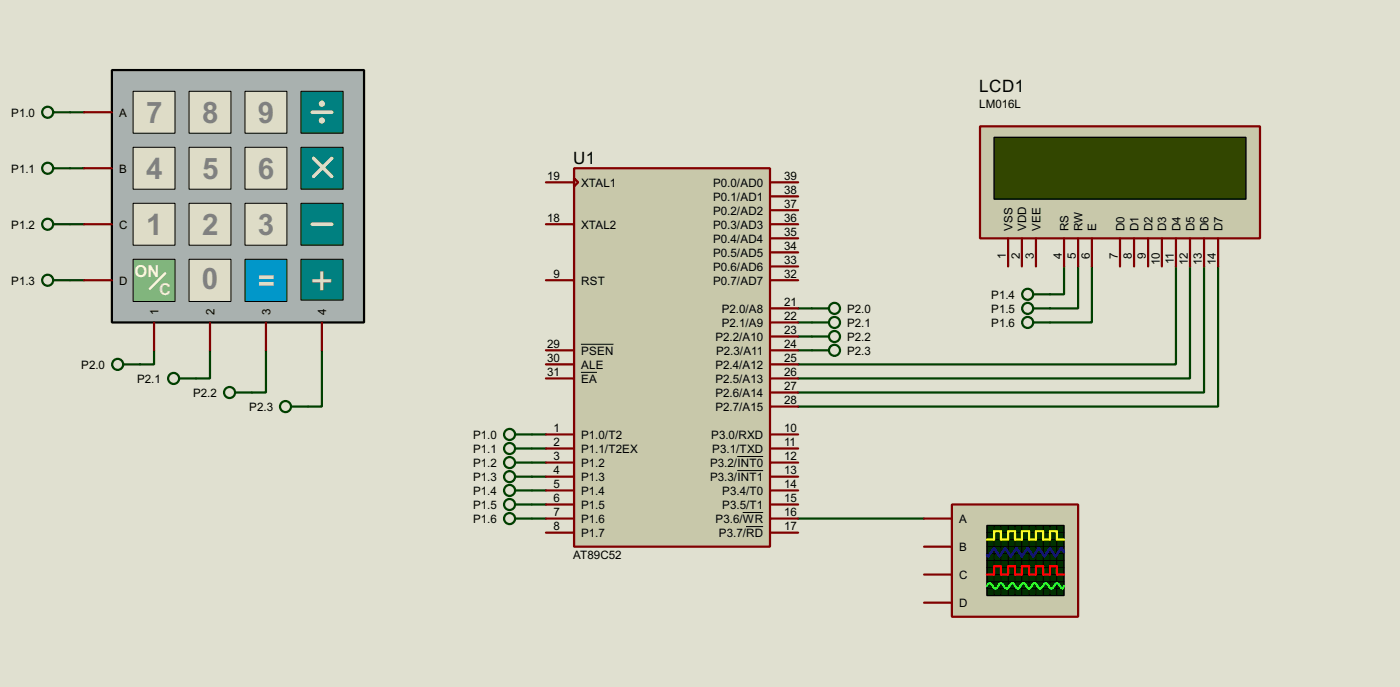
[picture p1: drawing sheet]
<svg xmlns="http://www.w3.org/2000/svg" width="254mm" height="125mm" viewBox="0 0 254 125" stroke-linecap="round" stroke-linejoin="round" font-family="sans-serif">
<path d="M0 0h254v124.5h-254z" fill="#e0e0d0"/>
<g fill="none" stroke="#004000" stroke-width=".4">
<path d="M12.7 20.4h2.6M12.7 30.5h2.6M12.7 40.7h2.6M12.7 50.8h2.6M144.8 55.9h2.5M144.8 58.5h2.5M193.1 48.3v5.1h-2.6M195.6 48.3v7.6h-5.1M198.1 48.3v10.2h-7.6M213.4 48.3v17.8h-68.6M215.9 48.3v20.3h-71.1M218.5 48.3v22.9h-73.7"/>
<path d="M221 48.3v25.4h-76.2M28 63.5v2.6h-2.6M38.1 63.5v5.1h-2.5M48.3 63.5v7.7h-2.6M58.4 63.5v10.2h-2.5M96.5 78.8h2.6M144.8 61h2.5M144.8 63.5h2.5M96.5 81.3h2.6M96.5 83.9h2.6M96.5 86.4h2.6M96.5 88.9h2.6"/>
<path d="M96.5 91.5h2.6M96.5 94h2.6M144.8 94h22.9"/>
</g>
<path d="M177.8 22.9h50.8v20.3h-50.8z" fill="#c8c8aa" stroke="#800000" stroke-width=".4"/>
<path d="M180.4 24.9h45.7v11.2h-45.7z" fill="#324600" stroke="#000" stroke-width=".25"/>
<g fill="none" stroke="#800000" stroke-width=".4">
<path d="M182.9 43.2v5.1M185.4 43.2v5.1M188 43.2v5.1M193.1 43.2v5.1M195.6 43.2v5.1M198.1 43.2v5.1M203.2 43.2v5.1M205.8 43.2v5.1M208.3 43.2v5.1M210.8 43.2v5.1M213.4 43.2v5.1M215.9 43.2v5.1"/>
<path d="M218.5 43.2v5.1M221 43.2v5.1"/>
</g>
<path d="M20.3 12.7h45.8v45.8h-45.8z" fill="#a9b1af" stroke="#000" stroke-width=".4"/>
<g fill="#dedcc7" stroke="#000" stroke-width=".18">
<path d="M24.2 16.6h7.6v7.6h-7.6z"/>
<path d="M34.3 16.6h7.6v7.6h-7.6z"/>
<path d="M44.5 16.6h7.6v7.6h-7.6z"/>
</g>
<path d="M54.6 16.6h7.7v7.6h-7.7z" fill="#008080" stroke="#000" stroke-width=".18"/>
<g fill="#dedcc7" stroke="#000" stroke-width=".18">
<path d="M24.2 26.7h7.6v7.6h-7.6z"/>
<path d="M34.3 26.7h7.6v7.6h-7.6z"/>
<path d="M44.5 26.7h7.6v7.6h-7.6z"/>
</g>
<path d="M54.6 26.7h7.7v7.6h-7.7z" fill="#008080" stroke="#000" stroke-width=".18"/>
<g fill="#dedcc7" stroke="#000" stroke-width=".18">
<path d="M24.2 36.9h7.6v7.6h-7.6z"/>
<path d="M34.3 36.9h7.6v7.6h-7.6z"/>
<path d="M44.5 36.9h7.6v7.6h-7.6z"/>
</g>
<path d="M44.5 47h7.6v7.7h-7.6z" fill="#0197c9" stroke="#000" stroke-width=".18"/>
<path d="M54.6 36.9h7.7v7.6h-7.7z" fill="#008080" stroke="#000" stroke-width=".18"/>
<path d="M56.7 20.4h3.5M60.2 28.7l-3.3 3.3M56.7 40.7h3.5" fill="none" stroke="#dedcc7" stroke-width=".65"/>
<g fill="#c8c8aa" stroke="#dedcc7" stroke-width=".65">
<circle cx="58.4" cy="18.8" r=".25"/>
<circle cx="58.4" cy="21.9" r=".25"/>
</g>
<path d="M54.6 47h7.7v7.4h-7.7z" fill="#008080" stroke="#000" stroke-width=".18"/>
<path d="M56.9 28.7l3.3 3.3" fill="none" stroke="#dedcc7" stroke-width=".65"/>
<path d="M24.2 47h7.6v7.7h-7.6z" fill="#81b57d" stroke="#000" stroke-width=".18"/>
<path d="M30 49.6l-2.8 2.8" fill="none" stroke="#fafbdb" stroke-width=".45"/>
<path d="M34.3 47h7.6v7.7h-7.6z" fill="#dedcc7" stroke="#000" stroke-width=".18"/>
<path d="M15.3 20.4h5M15.3 30.5h5M15.3 40.7h5M15.3 50.8h5M28 58.5v5M38.1 58.5v5M48.3 58.5v5M58.4 58.5v5" fill="none" stroke="#800000" stroke-width=".4"/>
<g fill="none" stroke="#004000" stroke-width=".4">
<path d="M9.7 20.4h3M9.7 30.5h3M9.7 40.7h3M9.7 50.8h3M147.3 55.9h3.1M147.3 58.5h3.1M22.4 66.1h3M32.5 68.6h3.1M42.7 71.2h3M52.9 73.7h3M93.5 78.8h3M147.3 61h3.1"/>
<path d="M147.3 63.5h3.1M93.5 81.3h3M93.5 83.9h3M93.5 86.4h3"/>
<circle cx="8.6" cy="30.5" r="1"/>
<circle cx="8.6" cy="20.4" r="1"/>
<circle cx="8.6" cy="40.7" r="1"/>
<circle cx="8.6" cy="50.8" r="1"/>
<circle cx="151.4" cy="55.9" r="1"/>
<circle cx="151.4" cy="58.5" r="1"/>
<circle cx="21.3" cy="66.1" r="1"/>
<circle cx="31.5" cy="68.6" r="1"/>
<circle cx="41.6" cy="71.2" r="1"/>
<circle cx="51.8" cy="73.7" r="1"/>
<circle cx="92.4" cy="78.8" r="1"/>
<circle cx="151.4" cy="63.5" r="1"/>
<circle cx="151.4" cy="61" r="1"/>
<circle cx="92.4" cy="81.3" r="1"/>
<circle cx="92.4" cy="83.9" r="1"/>
<circle cx="92.4" cy="86.4" r="1"/>
</g>
<path d="M104.2 30.5h35.5v68.6h-35.5z" fill="#c8c8aa" stroke="#800000" stroke-width=".4"/>
<g fill="none" stroke="#800000" stroke-width=".4">
<path d="M99.1 33.1h5.1M104.2 32.3l.7 .8-.7 .7zM139.7 33.1h5.1M139.7 35.6h5.1M139.7 38.1h5.1M99.1 40.7h5.1M99.1 50.8h5.1M139.7 40.7h5.1M139.7 50.8h5.1M139.7 43.2h5.1M139.7 45.8h5.1M139.7 48.3h5.1"/>
<path d="M139.7 55.9h5.1M139.7 58.5h5.1M99.1 66.1h5.1M99.1 68.6h5.1M99.1 63.5h5.1M99.1 78.8h5.1M139.7 66.1h5.1M139.7 68.6h5.1M139.7 63.5h5.1M139.7 78.8h5.1M139.7 73.7h5.1M139.7 61h5.1"/>
<path d="M139.7 71.2h5.1M99.1 81.3h5.1M99.1 83.9h5.1M99.1 86.4h5.1M99.1 88.9h5.1M99.1 91.5h5.1M99.1 94h5.1M99.1 96.6h5.1M139.7 81.3h5.1M139.7 83.9h5.1M139.7 86.4h5.1M139.7 88.9h5.1"/>
<path d="M139.7 91.5h5.1M139.7 94h5.1M139.7 96.6h5.1"/>
</g>
<path d="M105.4 67.5h2.9M105.4 62.4h5.9M133.8 82.8h4.7M133.8 85.3h4.7M134.8 92.9h3.7M135.4 95.5h3.1" fill="none" stroke="#000" stroke-width=".18"/>
<g fill="none" stroke="#004000" stroke-width=".4">
<path d="M187.5 53.4h3M187.5 55.9h3M187.5 58.5h3M93.5 88.9h3M93.5 91.5h3M93.5 94h3"/>
<circle cx="186.4" cy="53.4" r="1"/>
<circle cx="186.4" cy="55.9" r="1"/>
<circle cx="186.4" cy="58.5" r="1"/>
<circle cx="92.4" cy="88.9" r="1"/>
<circle cx="92.4" cy="94" r="1"/>
<circle cx="92.4" cy="91.5" r="1"/>
</g>
<path d="M172.7 91.5h22.9v20.3h-22.9z" fill="#c8c8aa" stroke="#800000" stroke-width=".4"/>
<path d="M179.1 95.3h14v12.7h-14z" fill="#003000" stroke="#000" stroke-width=".25"/>
<g fill="none" stroke="#000" stroke-width=".18">
<path d="M179.1 99.1h14M179.1 96.6h14M179.1 97.8h14M180.4 95.3v12.7M181.6 95.3v12.7M182.9 95.3v12.7M184.2 95.3v12.7M185.4 95.3v12.7M186.7 95.3v12.7M188 95.3v12.7M189.3 95.3v12.7M190.5 95.3v12.7"/>
<path d="M191.8 95.3v12.7M179.1 100.4h14M179.1 102.9h14M179.1 104.2h14M179.1 105.5h14M179.1 106.7h14M179.1 101.6h14"/>
</g>
<path d="M179.1 97.8h1.3v-1.5h1.2v1.5h1.3v-1.5h1.3v1.5h1.2v-1.5h1.3v1.5h1.3v-1.5h1.3v1.5h1.2v-1.5h1.3v1.5h1.3" fill="none" stroke="#ff0" stroke-width=".4"/>
<path d="M179.1 104.2h1.3v-1.5h1.2v1.5h1.3v-1.5h1.3v1.5h1.2v-1.5h1.3v1.5h1.3v-1.5h1.3v1.5h1.2v-1.5h1.3v1.5h1.3" fill="none" stroke="#f00" stroke-width=".4"/>
<path d="M193.1 100.1l-.5-.7-1.1 1.5-1-1.5-1 1.5-1-1.5-1 1.5-1-1.5-1.1 1.5-1-1.5-1 1.5-1-1.5-1 1.5-1-1.5-1.1 1.5-.2-.3" fill="none" stroke="#00f" stroke-width=".4"/>
<path d="M179.1 106.2a.54 .54 0 0 1 .7-.4l.5 .8 .3 .1 .3-.1 .4-.8 .3-.1 .3 .1 .2 .4a.54 .54 0 0 0 .8 .4l.5-.8 .3-.1 .2 .1 .5 .8 .3 .1 .2-.1 .5-.8a.6 .6 0 0 1 .9 .5l.4 .4 .3-.1 .4-.8 .3-.1 .3 .1 .5 .8a.6 .6 0 0 0 .8-.5l.5-.4 .2 .1 .5 .8 .3 .1 .2-.1 .5-.8a.6 .6 0 0 1 .9 .5l.4 .4 .3-.5" fill="none" stroke="#0f0" stroke-width=".4"/>
<path d="M167.7 94h5M167.7 99.1h5M167.7 104.2h5M167.7 109.3h5" fill="none" stroke="#800000" stroke-width=".4"/>
<text font-size="8.2" x="56.3" y="53.4">+</text>
<g font-size="6" fill="#808080">
<text x="26.5" y="22.2">7</text>
<text x="36.7" y="22.2">8</text>
<text x="46.8" y="22.2">9</text>
<text x="26.5" y="32.4">4</text>
<text x="36.7" y="32.4">5</text>
<text x="46.8" y="32.4">6</text>
<text x="26.5" y="42.6">1</text>
<text x="36.7" y="42.6">2</text>
<text x="46.8" y="42.6">3</text>
<text x="36.6" y="52.4">0</text>
</g>
<text font-size="6" fill="#dedcc7" x="46.8" y="52.7">=</text>
<g font-size="3.5">
<text x="177.7" y="16.7">LCD1</text>
<text x="104" y="29.7">U1</text>
</g>
<text font-size="3.4" fill="#fafbdb" x="24.4" y="50.2">ON</text>
<text font-size="3.4" fill="#eff2c4" x="28.9" y="53.5">C</text>
<g font-size="2.4">
<text x="2" y="21.2">P1.0</text>
<text x="21.6" y="21.2">A</text>
<text x="177.6" y="19.6">LM016L</text>
<text x="2" y="31.3">P1.1</text>
<text x="21.6" y="31.3">B</text>
<text x="99.3" y="32.6">19</text>
<text x="105.4" y="33.9">XTAL1</text>
<text x="129.4" y="33.9">P0.0/AD0</text>
<text x="142.3" y="32.6">39</text>
<text x="142.3" y="35.2">38</text>
<text x="2" y="41.5">P1.2</text>
<text x="21.6" y="41.5">C</text>
<text x="99.3" y="40.2">18</text>
<text x="105.4" y="41.5">XTAL2</text>
<text x="129.4" y="36.4">P0.1/AD1</text>
<text x="129.4" y="38.9">P0.2/AD2</text>
<text x="129.4" y="41.5">P0.3/AD3</text>
<text x="142.3" y="37.7">37</text>
<text x="142.3" y="40.2">36</text>
<text x="183.7" y="41.9" transform="rotate(-90 183.7 41.9)">VSS</text>
<text x="186.2" y="41.9" transform="rotate(-90 186.2 41.9)">VDD</text>
<text x="188.8" y="41.9" transform="rotate(-90 188.8 41.9)">VEE</text>
<text x="193.9" y="41.9" transform="rotate(-90 193.9 41.9)">RS</text>
<text x="196.4" y="41.9" transform="rotate(-90 196.4 41.9)">RW</text>
<text x="198.9" y="41.9" transform="rotate(-90 198.9 41.9)">E</text>
<text x="204" y="41.9" transform="rotate(-90 204 41.9)">D0</text>
<text x="206.6" y="41.9" transform="rotate(-90 206.6 41.9)">D1</text>
<text x="209.1" y="41.9" transform="rotate(-90 209.1 41.9)">D2</text>
<text x="211.6" y="41.9" transform="rotate(-90 211.6 41.9)">D3</text>
<text x="214.2" y="41.9" transform="rotate(-90 214.2 41.9)">D4</text>
<text x="216.7" y="41.9" transform="rotate(-90 216.7 41.9)">D5</text>
<text x="219.3" y="41.9" transform="rotate(-90 219.3 41.9)">D6</text>
<text x="221.8" y="41.9" transform="rotate(-90 221.8 41.9)">D7</text>
<text x="129.4" y="44">P0.4/AD4</text>
<text x="129.4" y="46.6">P0.5/AD5</text>
<text x="142.3" y="42.8">35</text>
<text x="142.3" y="45.4">34</text>
<text x="142.3" y="47.9">33</text>
<text x="182.5" y="46.9" transform="rotate(-90 182.5 46.9)">1</text>
<text x="185" y="46.9" transform="rotate(-90 185 46.9)">2</text>
<text x="187.6" y="46.9" transform="rotate(-90 187.6 46.9)">3</text>
<text x="192.6" y="46.9" transform="rotate(-90 192.6 46.9)">4</text>
<text x="195.2" y="46.9" transform="rotate(-90 195.2 46.9)">5</text>
<text x="197.7" y="46.9" transform="rotate(-90 197.7 46.9)">6</text>
<text x="202.8" y="46.9" transform="rotate(-90 202.8 46.9)">7</text>
<text x="205.3" y="46.9" transform="rotate(-90 205.3 46.9)">8</text>
<text x="207.9" y="46.9" transform="rotate(-90 207.9 46.9)">9</text>
<text x="213" y="47.9" transform="rotate(-90 213 47.9)">11</text>
<text x="2" y="51.6">P1.3</text>
<text x="21.6" y="51.6">D</text>
<text x="100.5" y="50.4">9</text>
<text x="105.4" y="51.6">RST</text>
<text x="129.4" y="49.1">P0.6/AD6</text>
<text x="129.4" y="51.6">P0.7/AD7</text>
<text x="142.3" y="50.4">32</text>
<text x="210.4" y="48" transform="rotate(-90 210.4 48)">10</text>
<text x="215.5" y="48.1" transform="rotate(-90 215.5 48.1)">12</text>
<text x="218.1" y="48" transform="rotate(-90 218.1 48)">13</text>
<text x="220.6" y="48" transform="rotate(-90 220.6 48)">14</text>
<text x="28.8" y="57.2" transform="rotate(-90 28.8 57.2)">1</text>
<text x="38.9" y="57.1" transform="rotate(-90 38.9 57.1)">2</text>
<text x="49.1" y="57.2" transform="rotate(-90 49.1 57.2)">3</text>
<text x="59.2" y="57.1" transform="rotate(-90 59.2 57.1)">4</text>
<text x="130.9" y="56.7">P2.0/A8</text>
<text x="130.9" y="59.3">P2.1/A9</text>
<text x="142.3" y="55.5">21</text>
<text x="142.3" y="58.1">22</text>
<text x="153.7" y="56.7">P2.0</text>
<text x="153.7" y="59.3">P2.1</text>
<text x="179.8" y="54.2">P1.4</text>
<text x="179.8" y="56.7">P1.5</text>
<text x="179.8" y="59.3">P1.6</text>
<text x="99.3" y="65.7">30</text>
<text x="99.3" y="63.1">29</text>
<text x="105.4" y="64.3">PSEN</text>
<text x="129.8" y="61.8">P2.2/A10</text>
<text x="129.9" y="64.3">P2.3/A11</text>
<text x="142.3" y="60.6">23</text>
<text x="142.3" y="63.1">24</text>
<text x="142.3" y="65.7">25</text>
<text x="153.7" y="61.8">P2.2</text>
<text x="153.7" y="64.3">P2.3</text>
<text x="14.7" y="66.9">P2.0</text>
<text x="24.9" y="69.4">P2.1</text>
<text x="35" y="72">P2.2</text>
<text x="99.3" y="68.2">31</text>
<text x="105.4" y="66.9">ALE</text>
<text x="105.4" y="69.4">EA</text>
<text x="129.8" y="66.9">P2.4/A12</text>
<text x="129.8" y="69.4">P2.5/A13</text>
<text x="129.8" y="72">P2.6/A14</text>
<text x="142.3" y="68.2">26</text>
<text x="142.3" y="70.8">27</text>
<text x="45.2" y="74.5">P2.3</text>
<text x="129.8" y="74.5">P2.7/A15</text>
<text x="142.3" y="73.3">28</text>
<text x="85.8" y="79.6">P1.0</text>
<text x="85.8" y="82.1">P1.1</text>
<text x="100.5" y="78.4">1</text>
<text x="100.5" y="80.9">2</text>
<text x="100.5" y="83.5">3</text>
<text x="105.4" y="79.6">P1.0/T2</text>
<text x="105.4" y="82.1">P1.1/T2EX</text>
<text x="129" y="79.6">P3.0/RXD</text>
<text x="129.2" y="82.1">P3.1/TXD</text>
<text x="142.3" y="78.4">10</text>
<text x="142.3" y="80.9">11</text>
<text x="142.3" y="83.5">12</text>
<text x="85.8" y="84.7">P1.2</text>
<text x="85.8" y="87.2">P1.3</text>
<text x="85.8" y="89.7">P1.4</text>
<text x="100.5" y="86">4</text>
<text x="100.5" y="88.5">5</text>
<text x="105.4" y="84.7">P1.2</text>
<text x="105.4" y="87.2">P1.3</text>
<text x="105.4" y="89.7">P1.4</text>
<text x="128.8" y="84.7">P3.2/INT0</text>
<text x="128.8" y="87.2">P3.3/INT1</text>
<text x="131" y="89.7">P3.4/T0</text>
<text x="142.3" y="86">13</text>
<text x="142.3" y="88.5">14</text>
<text x="85.8" y="92.3">P1.5</text>
<text x="85.8" y="94.8">P1.6</text>
<text x="100.5" y="91.1">6</text>
<text x="100.5" y="93.6">7</text>
<text x="105.4" y="92.3">P1.5</text>
<text x="105.4" y="94.8">P1.6</text>
<text x="129.8" y="94.8">P3.6/WR</text>
<text x="131" y="92.3">P3.5/T1</text>
<text x="142.3" y="93.6">16</text>
<text x="142.3" y="91.1">15</text>
<text x="174" y="94.8">A</text>
<text x="100.5" y="96.2">8</text>
<text x="104" y="101.3">AT89C52</text>
<text x="105.4" y="97.4">P1.7</text>
<text x="130.4" y="97.4">P3.7/RD</text>
<text x="142.3" y="96.2">17</text>
<text x="174" y="99.9">B</text>
<text x="174" y="105">C</text>
<text x="174" y="110.1">D</text>
</g>
</svg>
